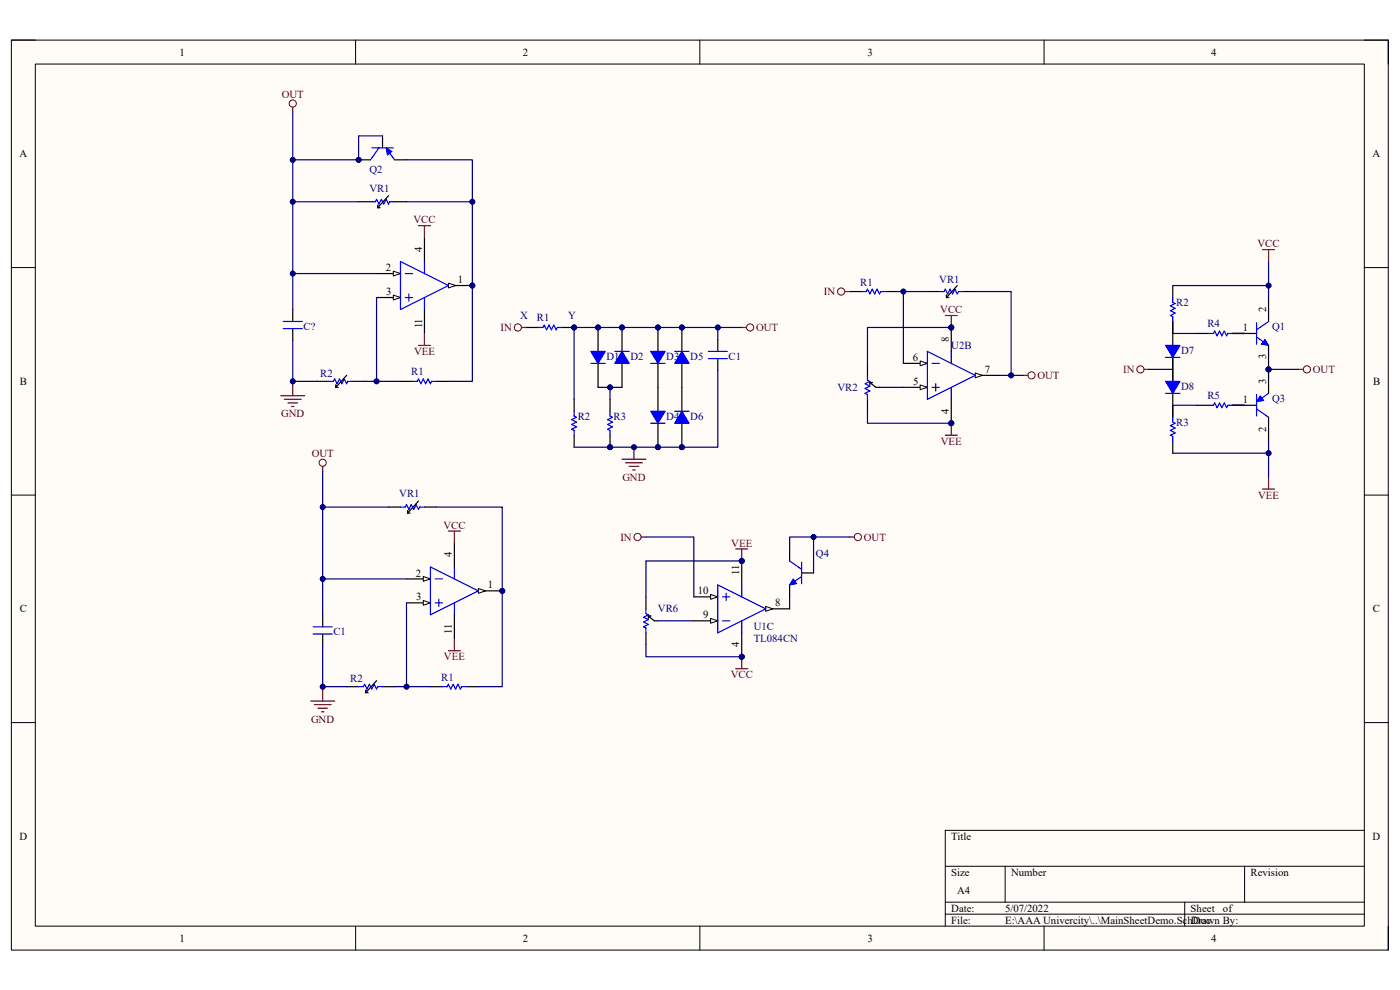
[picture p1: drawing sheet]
<svg xmlns="http://www.w3.org/2000/svg" width="297mm" height="210mm" viewBox="0 0 297 210" stroke-linecap="round" stroke-linejoin="round" font-family="sans-serif">
<path d="M2.4 8.5h292.1v193h-292.1z" fill-rule="evenodd" fill="#fffcf8"/>
<path d="M2.4 8.5h292.1v193h-292.1z" fill="none" stroke="#000" stroke-width=".21"/>
<path d="M7.5 13.6h281.9v182.9h-281.9z" fill-rule="evenodd" fill="#fffcf8"/>
<g fill="none" stroke="#000" stroke-width=".21">
<path d="M2.4 8.5h5.1M7.5 13.6h281.9v182.9h-281.9zM75.4 8.5v5.1M148.5 8.5v5.1M221.5 8.5v5.1M289.4 8.5h5.1v5.1M2.4 56.8h5.1M289.4 56.8h5.1M2.4 105h5.1M289.4 105h5.1M2.4 153.3h5.1M289.4 153.3h5.1"/>
<path d="M289.4 176.1h-88.9v20.4M75.4 196.5v5M148.5 196.5v5M200.5 183.8h88.9M200.5 191.4h88.9M200.5 193.9h88.9M213.2 183.8v7.6M221.5 196.5v5M251.3 191.4v5.1M264 183.8v7.6M294.5 196.5v5"/>
</g>
<circle cx="106.6" cy="125.3" r=".51" fill="#000080"/>
<circle cx="106.6" cy="125.3" r=".51" fill="none" stroke="#000080" stroke-width=".21"/>
<path d="M101.5 125.3h5.1" fill="none" stroke="#000" stroke-width=".25"/>
<path d="M101.5 124.8l1.5 .5-1.5 .6z" fill="#f8fcff"/>
<path d="M101.5 124.8l1.5 .5-1.5 .6z" fill="none" stroke="#000" stroke-width=".21"/>
<circle cx="106.6" cy="125.3" r=".51" fill="#000080"/>
<circle cx="106.6" cy="125.3" r=".51" fill="none" stroke="#000080" stroke-width=".21"/>
<path d="M86.2 127.9h5.1" fill="none" stroke="#000" stroke-width=".25"/>
<path d="M89.8 127.4l1.5 .5-1.5 .5z" fill="#f8fcff"/>
<path d="M89.8 127.4l1.5 .5-1.5 .5z" fill="none" stroke="#000" stroke-width=".21"/>
<path d="M86.2 122.8h5.1" fill="none" stroke="#000" stroke-width=".25"/>
<path d="M89.8 122.3l1.5 .5-1.5 .5z" fill="#f8fcff"/>
<path d="M89.8 122.3l1.5 .5-1.5 .5z" fill="none" stroke="#000" stroke-width=".21"/>
<path d="M91.3 120.3l10.2 5-10.2 5.1zM92.3 122.8h1.6M92.3 127.9h1.6M93.1 127.1v1.6M96.4 120.3v2.5M96.4 127.9v2.5" fill="none" stroke="#00f" stroke-width=".25"/>
<path d="M96.4 115.2v5.1M96.4 130.4v5.1" fill="none" stroke="#000" stroke-width=".25"/>
<circle cx="157.4" cy="119" r=".51" fill="#000080"/>
<circle cx="157.4" cy="119" r=".51" fill="none" stroke="#000080" stroke-width=".21"/>
<circle cx="157.4" cy="139.3" r=".51" fill="#000080"/>
<circle cx="157.4" cy="139.3" r=".51" fill="none" stroke="#000080" stroke-width=".21"/>
<path d="M162.4 129.2h5.1" fill="none" stroke="#000" stroke-width=".25"/>
<path d="M162.4 128.7l1.6 .5-1.6 .5z" fill="#f8fcff"/>
<path d="M162.4 128.7l1.6 .5-1.6 .5z" fill="none" stroke="#000" stroke-width=".21"/>
<path d="M147.2 126.6h5.1" fill="none" stroke="#000" stroke-width=".25"/>
<path d="M150.8 126.1l1.5 .5-1.5 .5z" fill="#f8fcff"/>
<path d="M150.8 126.1l1.5 .5-1.5 .5z" fill="none" stroke="#000" stroke-width=".21"/>
<path d="M147.2 131.7h5.1" fill="none" stroke="#000" stroke-width=".25"/>
<path d="M150.8 131.2l1.5 .5-1.5 .5z" fill="#f8fcff"/>
<path d="M150.8 131.2l1.5 .5-1.5 .5z" fill="none" stroke="#000" stroke-width=".21"/>
<path d="M152.3 124.1l10.1 5.1-10.1 5zM153.3 131.7h1.5M153.3 126.6h1.5M154.1 125.9v1.5M157.4 124.1v2.5M157.4 131.7v2.5" fill="none" stroke="#00f" stroke-width=".25"/>
<path d="M157.4 119v5.1" fill="none" stroke="#000" stroke-width=".25"/>
<circle cx="157.4" cy="119" r=".51" fill="#000080"/>
<circle cx="157.4" cy="119" r=".51" fill="none" stroke="#000080" stroke-width=".21"/>
<path d="M157.4 134.2v5.1" fill="none" stroke="#000" stroke-width=".25"/>
<circle cx="157.4" cy="139.3" r=".51" fill="#000080"/>
<circle cx="157.4" cy="139.3" r=".51" fill="none" stroke="#000080" stroke-width=".21"/>
<circle cx="201.8" cy="69.5" r=".51" fill="#000080"/>
<circle cx="201.8" cy="69.5" r=".51" fill="none" stroke="#000080" stroke-width=".21"/>
<circle cx="201.8" cy="89.8" r=".51" fill="#000080"/>
<circle cx="201.8" cy="89.8" r=".51" fill="none" stroke="#000080" stroke-width=".21"/>
<path d="M191.7 82.2h5" fill="none" stroke="#000" stroke-width=".25"/>
<path d="M195.2 81.7l1.5 .5-1.5 .5z" fill="#f8fcff"/>
<path d="M195.2 81.7l1.5 .5-1.5 .5z" fill="none" stroke="#000" stroke-width=".21"/>
<path d="M191.7 77.1h5" fill="none" stroke="#000" stroke-width=".25"/>
<path d="M195.2 76.6l1.5 .5-1.5 .5z" fill="#f8fcff"/>
<path d="M195.2 76.6l1.5 .5-1.5 .5z" fill="none" stroke="#000" stroke-width=".21"/>
<path d="M206.9 79.6h5.1" fill="none" stroke="#000" stroke-width=".25"/>
<path d="M206.9 79.1l1.5 .5-1.5 .5z" fill="#f8fcff"/>
<path d="M206.9 79.1l1.5 .5-1.5 .5z" fill="none" stroke="#000" stroke-width=".21"/>
<path d="M196.7 74.5l10.2 5.1-10.2 5.1zM197.7 77.1h1.6M201.8 74.5v2.6M197.7 82.2h1.6M198.5 81.4v1.5M201.8 82.2v2.5" fill="none" stroke="#00f" stroke-width=".25"/>
<path d="M201.8 69.5v5" fill="none" stroke="#000" stroke-width=".25"/>
<circle cx="201.8" cy="69.5" r=".51" fill="#000080"/>
<circle cx="201.8" cy="69.5" r=".51" fill="none" stroke="#000080" stroke-width=".21"/>
<path d="M201.8 84.7v5.1" fill="none" stroke="#000" stroke-width=".25"/>
<circle cx="201.8" cy="89.8" r=".51" fill="#000080"/>
<circle cx="201.8" cy="89.8" r=".51" fill="none" stroke="#000080" stroke-width=".21"/>
<path d="M200.5 66.9h2.6M201.8 66.9v2.6M95.1 112.6h2.6M96.4 112.6v2.6M95.1 138h2.6M96.4 135.5v2.5M65.9 148.7h5.1M66.7 149.5h3.5M67.4 150.2h2.1M68.2 151h.5M68.5 146.2v2.5" fill="none" stroke="#800000" stroke-width=".25"/>
<path d="M68.5 130.4v2.6M68.5 134.5v2.5M91.3 145.7h2.6M98.9 145.7h2.6" fill="none" stroke="#000" stroke-width=".25"/>
<path d="M66.4 134.5h4.1M66.4 133h4.1M93.9 145.7h1l.2-.5 .5 1 .5-1 .6 1 .5-1 .5 1 .2-.5h1" fill="none" stroke="#00f" stroke-width=".25"/>
<circle cx="201.8" cy="69.5" r=".51" fill="#000080"/>
<circle cx="201.8" cy="69.5" r=".51" fill="none" stroke="#000080" stroke-width=".21"/>
<path d="M200.5 92.3h2.6M201.8 89.8v2.5" fill="none" stroke="#800000" stroke-width=".25"/>
<circle cx="201.8" cy="89.8" r=".51" fill="#000080"/>
<circle cx="201.8" cy="89.8" r=".51" fill="none" stroke="#000080" stroke-width=".21"/>
<path d="M157.4 139.3v2.6M156.1 141.9h2.5" fill="none" stroke="#800000" stroke-width=".25"/>
<circle cx="157.4" cy="139.3" r=".51" fill="#000080"/>
<circle cx="157.4" cy="139.3" r=".51" fill="none" stroke="#000080" stroke-width=".21"/>
<path d="M156.1 116.5h2.5M157.4 116.5v2.5" fill="none" stroke="#800000" stroke-width=".25"/>
<circle cx="157.4" cy="119" r=".51" fill="#000080"/>
<circle cx="157.4" cy="119" r=".51" fill="none" stroke="#000080" stroke-width=".21"/>
<path d="M121.8 84.7v2.5M121.8 92.3v2.6" fill="none" stroke="#000" stroke-width=".25"/>
<path d="M121.8 87.2v1.1l.5 .2-1 .5 1 .5-1 .5 1 .6-1 .5 .5 .2v1" fill="none" stroke="#00f" stroke-width=".25"/>
<circle cx="129.4" cy="94.9" r=".51" fill="#000080"/>
<circle cx="129.4" cy="94.9" r=".51" fill="none" stroke="#000080" stroke-width=".21"/>
<path d="M129.4 84.7v2.5M129.4 92.3v2.6" fill="none" stroke="#000" stroke-width=".25"/>
<circle cx="129.4" cy="94.9" r=".51" fill="#000080"/>
<circle cx="129.4" cy="94.9" r=".51" fill="none" stroke="#000080" stroke-width=".21"/>
<path d="M129.4 87.2v1.1l.5 .2-1 .5 1 .5-1 .5 1 .6-1 .5 .5 .2v1" fill="none" stroke="#00f" stroke-width=".25"/>
<circle cx="126.9" cy="69.5" r=".51" fill="#000080"/>
<circle cx="126.9" cy="69.5" r=".51" fill="none" stroke="#000080" stroke-width=".21"/>
<path d="M126.9 69.5v5" fill="none" stroke="#000" stroke-width=".25"/>
<circle cx="126.9" cy="69.5" r=".51" fill="#000080"/>
<circle cx="126.9" cy="69.5" r=".51" fill="none" stroke="#000080" stroke-width=".21"/>
<path d="M126.9 77.1v5.1" fill="none" stroke="#000" stroke-width=".25"/>
<path d="M125.4 74.5h3l-1.5 2.6z" fill="#00f"/>
<path d="M125.4 74.5h3l-1.5 2.6zM125.4 77.1h3" fill="none" stroke="#00f" stroke-width=".25"/>
<circle cx="132" cy="69.5" r=".51" fill="#000080"/>
<circle cx="132" cy="69.5" r=".51" fill="none" stroke="#000080" stroke-width=".21"/>
<path d="M132 69.5v5M132 77.1v5.1" fill="none" stroke="#000" stroke-width=".25"/>
<circle cx="132" cy="69.5" r=".51" fill="#000080"/>
<circle cx="132" cy="69.5" r=".51" fill="none" stroke="#000080" stroke-width=".21"/>
<path d="M132 74.5l1.5 2.6h-3.1z" fill="#00f"/>
<path d="M130.4 74.5h3.1M132 74.5l1.5 2.6h-3.1z" fill="none" stroke="#00f" stroke-width=".25"/>
<circle cx="139.6" cy="69.5" r=".51" fill="#000080"/>
<circle cx="139.6" cy="69.5" r=".51" fill="none" stroke="#000080" stroke-width=".21"/>
<path d="M139.6 69.5v5" fill="none" stroke="#000" stroke-width=".25"/>
<circle cx="139.6" cy="69.5" r=".51" fill="#000080"/>
<circle cx="139.6" cy="69.5" r=".51" fill="none" stroke="#000080" stroke-width=".21"/>
<path d="M139.6 77.1v5.1" fill="none" stroke="#000" stroke-width=".25"/>
<path d="M138.1 74.5h3l-1.5 2.6z" fill="#00f"/>
<path d="M138.1 74.5h3l-1.5 2.6zM138.1 77.1h3" fill="none" stroke="#00f" stroke-width=".25"/>
<circle cx="144.7" cy="69.5" r=".51" fill="#000080"/>
<circle cx="144.7" cy="69.5" r=".51" fill="none" stroke="#000080" stroke-width=".21"/>
<path d="M144.7 69.5v5M144.7 77.1v5.1" fill="none" stroke="#000" stroke-width=".25"/>
<circle cx="144.7" cy="69.5" r=".51" fill="#000080"/>
<circle cx="144.7" cy="69.5" r=".51" fill="none" stroke="#000080" stroke-width=".21"/>
<path d="M144.7 74.5l1.5 2.6h-3.1z" fill="#00f"/>
<path d="M143.1 74.5h3.1M144.7 74.5l1.5 2.6h-3.1z" fill="none" stroke="#00f" stroke-width=".25"/>
<circle cx="139.6" cy="94.9" r=".51" fill="#000080"/>
<circle cx="139.6" cy="94.9" r=".51" fill="none" stroke="#000080" stroke-width=".21"/>
<path d="M139.6 82.2v5M139.6 89.8v5.1" fill="none" stroke="#000" stroke-width=".25"/>
<circle cx="139.6" cy="94.9" r=".51" fill="#000080"/>
<circle cx="139.6" cy="94.9" r=".51" fill="none" stroke="#000080" stroke-width=".21"/>
<path d="M138.1 87.2h3l-1.5 2.6z" fill="#00f"/>
<path d="M138.1 87.2h3l-1.5 2.6zM138.1 89.8h3" fill="none" stroke="#00f" stroke-width=".25"/>
<circle cx="144.7" cy="94.9" r=".51" fill="#000080"/>
<circle cx="144.7" cy="94.9" r=".51" fill="none" stroke="#000080" stroke-width=".21"/>
<path d="M144.7 89.8v5.1" fill="none" stroke="#000" stroke-width=".25"/>
<circle cx="144.7" cy="94.9" r=".51" fill="#000080"/>
<circle cx="144.7" cy="94.9" r=".51" fill="none" stroke="#000080" stroke-width=".21"/>
<path d="M144.7 82.2v5" fill="none" stroke="#000" stroke-width=".25"/>
<path d="M144.7 87.2l1.5 2.6h-3.1z" fill="#00f"/>
<path d="M143.1 87.2h3.1M144.7 87.2l1.5 2.6h-3.1z" fill="none" stroke="#00f" stroke-width=".25"/>
<circle cx="121.8" cy="69.5" r=".51" fill="#000080"/>
<circle cx="121.8" cy="69.5" r=".51" fill="none" stroke="#000080" stroke-width=".21"/>
<path d="M111.6 69.5h2.6M119.3 69.5h2.5" fill="none" stroke="#000" stroke-width=".25"/>
<circle cx="121.8" cy="69.5" r=".51" fill="#000080"/>
<circle cx="121.8" cy="69.5" r=".51" fill="none" stroke="#000080" stroke-width=".21"/>
<path d="M114.2 69.5h1l.2-.5 .6 1 .5-1 .5 1 .5-1 .5 1 .2-.5h1.1M150.2 76.1h4.1M150.2 74.5h4.1M167.5 119l2.6 1.8M170.1 119.3v4.5M137 129.2v1l.5 .2-1 .5 1 .5-1 .6 1 .5-1 .5 .5 .2v1M170.1 122.3l-2.6 1.8" fill="none" stroke="#00f" stroke-width=".25"/>
<path d="M152.3 72v2.5M152.3 76.1v2.5M167.5 116.5v2.5M137 126.6v2.6M137 134.2v2.6M137.5 130.7l1.3 1h.8M137.5 130.7h.6M137.5 130.7v.5M167.5 124.1v2.5M170.1 121.5h2.5" fill="none" stroke="#000" stroke-width=".25"/>
<path d="M168.3 122.8l.7 1-1.5 .3z" fill="#00f"/>
<path d="M168.3 122.8l.7 1-1.5 .3z" fill="none" stroke="#00f" stroke-width=".21"/>
<path d="M180.2 61.8h2.6M184 77.1v2.5M187.8 61.8h2.6M184 84.7v2.5M184.5 81.2l1.3 1h.8M184.5 81.2h.5M184.5 81.2v.5" fill="none" stroke="#000" stroke-width=".25"/>
<path d="M182.8 61.8h1l.2-.5 .5 1.1 .5-1.1 .6 1.1 .5-1.1 .5 1.1 .2-.6h1M184 79.6v1l.5 .3-1 .5 1 .5-1 .5 1 .5-1 .5 .5 .3v1" fill="none" stroke="#00f" stroke-width=".25"/>
<circle cx="269.1" cy="78.4" r=".51" fill="#000080"/>
<circle cx="269.1" cy="78.4" r=".51" fill="none" stroke="#000080" stroke-width=".21"/>
<path d="M261.5 70.7h5.1M269.1 63.1v5.1M269.1 73.3v5.1" fill="none" stroke="#000" stroke-width=".25"/>
<circle cx="269.1" cy="78.4" r=".51" fill="#000080"/>
<circle cx="269.1" cy="78.4" r=".51" fill="none" stroke="#000080" stroke-width=".21"/>
<path d="M266.6 71.5l2.5 1.8M266.6 68.5v4.5M269.1 68.2l-2.5 1.8" fill="none" stroke="#00f" stroke-width=".25"/>
<path d="M268.4 72l.7 1.3-1.5-.3z" fill="#00f"/>
<path d="M268.4 72l.7 1.3-1.5-.3z" fill="none" stroke="#00f" stroke-width=".21"/>
<circle cx="269.1" cy="78.4" r=".51" fill="#000080"/>
<circle cx="269.1" cy="78.4" r=".51" fill="none" stroke="#000080" stroke-width=".21"/>
<path d="M269.1 78.4v5M261.5 86h5.1M269.1 88.5v5.1" fill="none" stroke="#000" stroke-width=".25"/>
<circle cx="269.1" cy="78.4" r=".51" fill="#000080"/>
<circle cx="269.1" cy="78.4" r=".51" fill="none" stroke="#000080" stroke-width=".21"/>
<path d="M266.6 83.7v4.6M266.6 86.7l2.5 1.8M269.1 83.4l-1.8 1.3" fill="none" stroke="#00f" stroke-width=".25"/>
<path d="M267.3 83.9l.8 1.1-1.5 .2z" fill="#00f"/>
<path d="M267.3 83.9l.8 1.1-1.5 .2z" fill="none" stroke="#00f" stroke-width=".21"/>
<path d="M248.8 68.2v5.1M248.8 75.8v5.1" fill="none" stroke="#000" stroke-width=".25"/>
<path d="M247.3 73.3h3l-1.5 2.5z" fill="#00f"/>
<path d="M247.3 73.3h3l-1.5 2.5zM247.3 75.8h3" fill="none" stroke="#00f" stroke-width=".25"/>
<path d="M248.8 75.8v5.1M248.8 83.4v5.1" fill="none" stroke="#000" stroke-width=".25"/>
<path d="M247.3 80.9h3l-1.5 2.5z" fill="#00f"/>
<path d="M248.8 63.1v1l.5 .3-1 .5 1 .5-1 .5 1 .5-1 .5 .5 .3v1M247.3 80.9h3l-1.5 2.5zM247.3 83.4h3M248.8 88.5v1l.5 .3-1 .5 1 .5-1 .5 1 .5-1 .5 .5 .3v1" fill="none" stroke="#00f" stroke-width=".25"/>
<path d="M248.8 60.6v2.5M248.8 68.2v2.5M248.8 86v2.5M248.8 93.6v2.5" fill="none" stroke="#000" stroke-width=".25"/>
<path d="M267.9 53h2.5M269.1 53v2.5M267.9 103.8h2.5M269.1 101.2v2.6" fill="none" stroke="#800000" stroke-width=".25"/>
<circle cx="76.1" cy="33.9" r=".51" fill="#000080"/>
<circle cx="76.1" cy="33.9" r=".51" fill="none" stroke="#000080" stroke-width=".21"/>
<path d="M76.1 33.9h2.5" fill="none" stroke="#000" stroke-width=".25"/>
<circle cx="76.1" cy="33.9" r=".51" fill="#000080"/>
<circle cx="76.1" cy="33.9" r=".51" fill="none" stroke="#000080" stroke-width=".21"/>
<path d="M81.2 28.8v2.6M83.7 33.9h2.5" fill="none" stroke="#000" stroke-width=".25"/>
<path d="M78.9 31.4h4.5M80.4 31.4l-1.8 2.5M82.4 32.1l1.3 1.8" fill="none" stroke="#00f" stroke-width=".25"/>
<path d="M81.9 31.4l1.3 .7-1 .8z" fill="#00f"/>
<path d="M81.9 31.4l1.3 .7-1 .8z" fill="none" stroke="#00f" stroke-width=".21"/>
<path d="M132 97.4h5M132.7 98.2h3.6M133.5 98.9h2M134.2 99.7h.6M134.5 94.9v2.5" fill="none" stroke="#800000" stroke-width=".25"/>
<circle cx="134.5" cy="94.9" r=".51" fill="#000080"/>
<circle cx="134.5" cy="94.9" r=".51" fill="none" stroke="#000080" stroke-width=".21"/>
<g fill="none" stroke="#000" stroke-width=".25">
<path d="M196.7 61.8h2.6M200.8 62.6v.5M200.8 63.1h.5M203.1 60.6l-2.3 2.5M204.4 61.8h2.5M253.9 70.7h2.5M261.5 70.7h2.5M253.9 86h2.5M261.5 86h2.5M82.4 107.6h2.6M86.5 108.3v.5M86.5 108.8h.5"/>
<path d="M88.8 106.3l-2.3 2.5M90 107.6h2.6M73.5 145.7h2.6M77.6 146.4v.5M77.6 146.9h.5M79.9 144.4l-2.3 2.5M81.2 145.7h2.5"/>
</g>
<path d="M199.3 61.8h1l.2-.5 .6 1.1 .5-1.1 .5 1.1 .5-1.1 .5 1.1 .2-.6h1.1M256.4 70.7h1l.3-.5 .5 1 .5-1 .5 1 .5-1 .5 1 .3-.5h1M256.4 86h1l.3-.5 .5 1 .5-1 .5 1 .5-1 .5 1 .3-.5h1M85 107.6h1l.2-.5 .5 1 .6-1 .5 1 .5-1 .5 1 .2-.5h1M76.1 145.7h1l.2-.5 .6 1 .5-1 .5 1 .5-1 .5 1 .2-.5h1.1" fill="none" stroke="#00f" stroke-width=".25"/>
<circle cx="100.2" cy="60.6" r=".51" fill="#000080"/>
<circle cx="100.2" cy="60.6" r=".51" fill="none" stroke="#000080" stroke-width=".21"/>
<path d="M95.1 60.6h5.1" fill="none" stroke="#000" stroke-width=".25"/>
<path d="M95.1 60.1l1.6 .5-1.6 .5z" fill="#f8fcff"/>
<path d="M95.1 60.1l1.6 .5-1.6 .5z" fill="none" stroke="#000" stroke-width=".21"/>
<circle cx="100.2" cy="60.6" r=".51" fill="#000080"/>
<circle cx="100.2" cy="60.6" r=".51" fill="none" stroke="#000080" stroke-width=".21"/>
<path d="M79.9 63.1h5.1" fill="none" stroke="#000" stroke-width=".25"/>
<path d="M83.4 62.6l1.6 .5-1.6 .5z" fill="#f8fcff"/>
<path d="M83.4 62.6l1.6 .5-1.6 .5z" fill="none" stroke="#000" stroke-width=".21"/>
<path d="M79.9 58h5.1" fill="none" stroke="#000" stroke-width=".25"/>
<path d="M83.4 57.5l1.6 .5-1.6 .5z" fill="#f8fcff"/>
<path d="M83.4 57.5l1.6 .5-1.6 .5z" fill="none" stroke="#000" stroke-width=".21"/>
<path d="M78.6 42.8h1l.3-.5 .5 1 .5-1 .5 1 .5-1 .5 1 .3-.5h1M85 55.5l10.1 5.1-10.1 5.1zM86 58h1.5M90 55.5v2.5M60.1 69.7h4M60.1 68.2h4M86 63.1h1.5M86.7 62.4v1.5M90 63.1v2.6M69.7 80.9h1l.3-.5 .5 1 .5-1 .5 1 .5-1 .5 1 .3-.5h1M87.5 80.9h1l.3-.5 .5 1 .5-1 .5 1 .5-1 .5 1 .3-.5h1" fill="none" stroke="#00f" stroke-width=".25"/>
<g fill="none" stroke="#000" stroke-width=".25">
<path d="M76.1 42.8h2.5M80.1 43.6v.5M80.1 44.1h.5M82.4 41.5l-2.3 2.6M83.7 42.8h2.5M90 50.4v5.1M62.1 65.7v2.5M62.1 69.7v2.6M73.5 79.6l-2.3 2.6M90 65.7v5M67.2 80.9h2.5M71.2 81.7v.5"/>
<path d="M71.2 82.2h.6M74.8 80.9h2.5M85 80.9h2.5M92.6 80.9h2.5"/>
</g>
<g fill="none" stroke="#800000" stroke-width=".25">
<path d="M62.1 22.7v1M88.8 47.9h2.5M90 47.9v2.5M88.8 73.3h2.5M90 70.7v2.6M110.6 69.5h1M157.4 69.5h1M179.2 61.8h1M217.1 79.6h1M242.7 78.4h1M275.5 78.4h1M59.6 83.9h5"/>
<path d="M60.3 84.7h3.6M61.1 85.5h2M61.9 86.2h.5M62.1 81.4v2.5M68.5 98.9v1M136 113.9h1M180.2 113.9h1"/>
</g>
<g fill="none" stroke="#800000" stroke-width=".21">
<circle cx="62.1" cy="22" r=".76"/>
<circle cx="109.9" cy="69.5" r=".76"/>
<circle cx="159.1" cy="69.5" r=".76"/>
<circle cx="178.4" cy="61.8" r=".76"/>
<circle cx="218.8" cy="79.6" r=".76"/>
<circle cx="241.9" cy="78.4" r=".76"/>
<circle cx="277.3" cy="78.4" r=".76"/>
<circle cx="68.5" cy="98.2" r=".76"/>
<circle cx="135.3" cy="113.9" r=".76"/>
<circle cx="182" cy="113.9" r=".76"/>
</g>
<path d="M126.9 82.2h5.1" fill="none" stroke="#000080" stroke-width=".25"/>
<circle cx="129.4" cy="82.2" r=".51" fill="#000080"/>
<circle cx="129.4" cy="82.2" r=".51" fill="none" stroke="#000080" stroke-width=".21"/>
<path d="M129.4 82.2v2.5" fill="none" stroke="#000080" stroke-width=".25"/>
<circle cx="129.4" cy="82.2" r=".51" fill="#000080"/>
<circle cx="129.4" cy="82.2" r=".51" fill="none" stroke="#000080" stroke-width=".21"/>
<path d="M152.3 69.5v2.5" fill="none" stroke="#000080" stroke-width=".25"/>
<circle cx="152.3" cy="69.5" r=".51" fill="#000080"/>
<circle cx="152.3" cy="69.5" r=".51" fill="none" stroke="#000080" stroke-width=".21"/>
<path d="M152.3 78.6v16.3h-30.5" fill="none" stroke="#000080" stroke-width=".25"/>
<circle cx="144.7" cy="94.9" r=".51" fill="#000080"/>
<circle cx="144.7" cy="94.9" r=".51" fill="none" stroke="#000080" stroke-width=".21"/>
<circle cx="139.6" cy="94.9" r=".51" fill="#000080"/>
<circle cx="139.6" cy="94.9" r=".51" fill="none" stroke="#000080" stroke-width=".21"/>
<circle cx="134.5" cy="94.9" r=".51" fill="#000080"/>
<circle cx="134.5" cy="94.9" r=".51" fill="none" stroke="#000080" stroke-width=".21"/>
<circle cx="129.4" cy="94.9" r=".51" fill="#000080"/>
<circle cx="129.4" cy="94.9" r=".51" fill="none" stroke="#000080" stroke-width=".21"/>
<path d="M157.4 119h-20.4v7.6M139.6 131.7h7.6" fill="none" stroke="#000080" stroke-width=".25"/>
<circle cx="157.4" cy="119" r=".51" fill="#000080"/>
<circle cx="157.4" cy="119" r=".51" fill="none" stroke="#000080" stroke-width=".21"/>
<path d="M137 136.8v2.5h20.4" fill="none" stroke="#000080" stroke-width=".25"/>
<circle cx="157.4" cy="139.3" r=".51" fill="#000080"/>
<circle cx="157.4" cy="139.3" r=".51" fill="none" stroke="#000080" stroke-width=".21"/>
<path d="M201.8 69.5h-17.8v7.6" fill="none" stroke="#000080" stroke-width=".25"/>
<circle cx="201.8" cy="69.5" r=".51" fill="#000080"/>
<circle cx="201.8" cy="69.5" r=".51" fill="none" stroke="#000080" stroke-width=".21"/>
<path d="M68.5 137v9.2" fill="none" stroke="#000080" stroke-width=".25"/>
<circle cx="68.5" cy="145.7" r=".51" fill="#000080"/>
<circle cx="68.5" cy="145.7" r=".51" fill="none" stroke="#000080" stroke-width=".21"/>
<path d="M248.8 60.6h20.3v2.5" fill="none" stroke="#000080" stroke-width=".25"/>
<circle cx="269.1" cy="60.6" r=".51" fill="#000080"/>
<circle cx="269.1" cy="60.6" r=".51" fill="none" stroke="#000080" stroke-width=".21"/>
<path d="M269.1 55.5v5.1" fill="none" stroke="#000080" stroke-width=".25"/>
<circle cx="269.1" cy="60.6" r=".51" fill="#000080"/>
<circle cx="269.1" cy="60.6" r=".51" fill="none" stroke="#000080" stroke-width=".21"/>
<path d="M184 87.2v2.6h17.8" fill="none" stroke="#000080" stroke-width=".25"/>
<circle cx="201.8" cy="89.8" r=".51" fill="#000080"/>
<circle cx="201.8" cy="89.8" r=".51" fill="none" stroke="#000080" stroke-width=".21"/>
<path d="M248.8 96.1h20.3" fill="none" stroke="#000080" stroke-width=".25"/>
<circle cx="269.1" cy="96.1" r=".51" fill="#000080"/>
<circle cx="269.1" cy="96.1" r=".51" fill="none" stroke="#000080" stroke-width=".21"/>
<path d="M191.7 61.8v15.3" fill="none" stroke="#000080" stroke-width=".25"/>
<circle cx="191.7" cy="61.8" r=".51" fill="#000080"/>
<circle cx="191.7" cy="61.8" r=".51" fill="none" stroke="#000080" stroke-width=".21"/>
<path d="M269.1 78.4h6.4" fill="none" stroke="#000080" stroke-width=".25"/>
<circle cx="269.1" cy="78.4" r=".51" fill="#000080"/>
<circle cx="269.1" cy="78.4" r=".51" fill="none" stroke="#000080" stroke-width=".21"/>
<path d="M68.5 122.8h17.7" fill="none" stroke="#000080" stroke-width=".25"/>
<circle cx="68.5" cy="122.8" r=".51" fill="#000080"/>
<circle cx="68.5" cy="122.8" r=".51" fill="none" stroke="#000080" stroke-width=".21"/>
<path d="M172.6 113.9v7.6M167.5 126.6v2.6" fill="none" stroke="#000080" stroke-width=".25"/>
<circle cx="172.6" cy="113.9" r=".51" fill="#000080"/>
<circle cx="172.6" cy="113.9" r=".51" fill="none" stroke="#000080" stroke-width=".21"/>
<path d="M186.6 82.2h5.1M68.5 145.7h5" fill="none" stroke="#000080" stroke-width=".25"/>
<circle cx="68.5" cy="145.7" r=".51" fill="#000080"/>
<circle cx="68.5" cy="145.7" r=".51" fill="none" stroke="#000080" stroke-width=".21"/>
<path d="M86.2 127.9v17.8h-2.5" fill="none" stroke="#000080" stroke-width=".25"/>
<circle cx="86.2" cy="145.7" r=".51" fill="#000080"/>
<circle cx="86.2" cy="145.7" r=".51" fill="none" stroke="#000080" stroke-width=".21"/>
<path d="M86.2 145.7h5.1" fill="none" stroke="#000080" stroke-width=".25"/>
<circle cx="86.2" cy="145.7" r=".51" fill="#000080"/>
<circle cx="86.2" cy="145.7" r=".51" fill="none" stroke="#000080" stroke-width=".21"/>
<path d="M82.4 107.6h-13.9v22.8" fill="none" stroke="#000080" stroke-width=".25"/>
<circle cx="68.5" cy="107.6" r=".51" fill="#000080"/>
<circle cx="68.5" cy="107.6" r=".51" fill="none" stroke="#000080" stroke-width=".21"/>
<circle cx="68.5" cy="122.8" r=".51" fill="#000080"/>
<circle cx="68.5" cy="122.8" r=".51" fill="none" stroke="#000080" stroke-width=".21"/>
<path d="M157.4 69.5h-35.6v15.2" fill="none" stroke="#000080" stroke-width=".25"/>
<circle cx="121.8" cy="69.5" r=".51" fill="#000080"/>
<circle cx="121.8" cy="69.5" r=".51" fill="none" stroke="#000080" stroke-width=".21"/>
<circle cx="126.9" cy="69.5" r=".51" fill="#000080"/>
<circle cx="126.9" cy="69.5" r=".51" fill="none" stroke="#000080" stroke-width=".21"/>
<circle cx="132" cy="69.5" r=".51" fill="#000080"/>
<circle cx="132" cy="69.5" r=".51" fill="none" stroke="#000080" stroke-width=".21"/>
<circle cx="139.6" cy="69.5" r=".51" fill="#000080"/>
<circle cx="139.6" cy="69.5" r=".51" fill="none" stroke="#000080" stroke-width=".21"/>
<circle cx="144.7" cy="69.5" r=".51" fill="#000080"/>
<circle cx="144.7" cy="69.5" r=".51" fill="none" stroke="#000080" stroke-width=".21"/>
<circle cx="152.3" cy="69.5" r=".51" fill="#000080"/>
<circle cx="152.3" cy="69.5" r=".51" fill="none" stroke="#000080" stroke-width=".21"/>
<path d="M190.4 61.8h6.3" fill="none" stroke="#000080" stroke-width=".25"/>
<circle cx="191.7" cy="61.8" r=".51" fill="#000080"/>
<circle cx="191.7" cy="61.8" r=".51" fill="none" stroke="#000080" stroke-width=".21"/>
<path d="M269.1 93.6v7.6" fill="none" stroke="#000080" stroke-width=".25"/>
<circle cx="269.1" cy="96.1" r=".51" fill="#000080"/>
<circle cx="269.1" cy="96.1" r=".51" fill="none" stroke="#000080" stroke-width=".21"/>
<path d="M212 79.6h5.1M137 113.9h10.2v12.7" fill="none" stroke="#000080" stroke-width=".25"/>
<circle cx="214.5" cy="79.6" r=".51" fill="#000080"/>
<circle cx="214.5" cy="79.6" r=".51" fill="none" stroke="#000080" stroke-width=".21"/>
<path d="M206.9 61.8h7.6v17.8" fill="none" stroke="#000080" stroke-width=".25"/>
<circle cx="214.5" cy="79.6" r=".51" fill="#000080"/>
<circle cx="214.5" cy="79.6" r=".51" fill="none" stroke="#000080" stroke-width=".21"/>
<path d="M62.1 72.3v9.1M248.8 70.7h5.1M261.5 70.7h2.5M248.8 86h5.1M261.5 86h2.5" fill="none" stroke="#000080" stroke-width=".25"/>
<circle cx="62.1" cy="80.9" r=".51" fill="#000080"/>
<circle cx="62.1" cy="80.9" r=".51" fill="none" stroke="#000080" stroke-width=".21"/>
<path d="M62.1 58h17.8" fill="none" stroke="#000080" stroke-width=".25"/>
<circle cx="62.1" cy="58" r=".51" fill="#000080"/>
<circle cx="62.1" cy="58" r=".51" fill="none" stroke="#000080" stroke-width=".21"/>
<path d="M62.1 80.9h5.1" fill="none" stroke="#000080" stroke-width=".25"/>
<circle cx="62.1" cy="80.9" r=".51" fill="#000080"/>
<circle cx="62.1" cy="80.9" r=".51" fill="none" stroke="#000080" stroke-width=".21"/>
<path d="M79.9 63.1v17.8h-2.6" fill="none" stroke="#000080" stroke-width=".25"/>
<circle cx="79.9" cy="80.9" r=".51" fill="#000080"/>
<circle cx="79.9" cy="80.9" r=".51" fill="none" stroke="#000080" stroke-width=".21"/>
<path d="M79.9 80.9h5.1" fill="none" stroke="#000080" stroke-width=".25"/>
<circle cx="79.9" cy="80.9" r=".51" fill="#000080"/>
<circle cx="79.9" cy="80.9" r=".51" fill="none" stroke="#000080" stroke-width=".21"/>
<path d="M76.1 42.8h-14v22.9" fill="none" stroke="#000080" stroke-width=".25"/>
<circle cx="62.1" cy="42.8" r=".51" fill="#000080"/>
<circle cx="62.1" cy="42.8" r=".51" fill="none" stroke="#000080" stroke-width=".21"/>
<circle cx="62.1" cy="58" r=".51" fill="#000080"/>
<circle cx="62.1" cy="58" r=".51" fill="none" stroke="#000080" stroke-width=".21"/>
<path d="M86.2 33.9h14v8.9" fill="none" stroke="#000080" stroke-width=".25"/>
<circle cx="100.2" cy="42.8" r=".51" fill="#000080"/>
<circle cx="100.2" cy="42.8" r=".51" fill="none" stroke="#000080" stroke-width=".21"/>
<path d="M81.2 28.8h-5.1v5.1h-14v8.9" fill="none" stroke="#000080" stroke-width=".25"/>
<circle cx="76.1" cy="33.9" r=".51" fill="#000080"/>
<circle cx="76.1" cy="33.9" r=".51" fill="none" stroke="#000080" stroke-width=".21"/>
<circle cx="62.1" cy="33.9" r=".51" fill="#000080"/>
<circle cx="62.1" cy="33.9" r=".51" fill="none" stroke="#000080" stroke-width=".21"/>
<circle cx="62.1" cy="42.8" r=".51" fill="#000080"/>
<circle cx="62.1" cy="42.8" r=".51" fill="none" stroke="#000080" stroke-width=".21"/>
<path d="M68.5 99.9v7.7" fill="none" stroke="#000080" stroke-width=".25"/>
<circle cx="68.5" cy="107.6" r=".51" fill="#000080"/>
<circle cx="68.5" cy="107.6" r=".51" fill="none" stroke="#000080" stroke-width=".21"/>
<path d="M62.1 23.7v10.2" fill="none" stroke="#000080" stroke-width=".25"/>
<circle cx="62.1" cy="33.9" r=".51" fill="#000080"/>
<circle cx="62.1" cy="33.9" r=".51" fill="none" stroke="#000080" stroke-width=".21"/>
<path d="M86.2 42.8h14v38.1h-5.1" fill="none" stroke="#000080" stroke-width=".25"/>
<circle cx="100.2" cy="42.8" r=".51" fill="#000080"/>
<circle cx="100.2" cy="42.8" r=".51" fill="none" stroke="#000080" stroke-width=".21"/>
<circle cx="100.2" cy="60.6" r=".51" fill="#000080"/>
<circle cx="100.2" cy="60.6" r=".51" fill="none" stroke="#000080" stroke-width=".21"/>
<path d="M92.6 107.6h14v38.1h-5.1" fill="none" stroke="#000080" stroke-width=".25"/>
<circle cx="106.6" cy="125.3" r=".51" fill="#000080"/>
<circle cx="106.6" cy="125.3" r=".51" fill="none" stroke="#000080" stroke-width=".21"/>
<path d="M180.2 113.9h-12.7v2.6" fill="none" stroke="#000080" stroke-width=".25"/>
<circle cx="172.6" cy="113.9" r=".51" fill="#000080"/>
<circle cx="172.6" cy="113.9" r=".51" fill="none" stroke="#000080" stroke-width=".21"/>
<path d="M243.7 78.4h5.1" fill="none" stroke="#000080" stroke-width=".25"/>
<g font-size="2.3">
<text x="38.1" y="11.8">1</text>
<text x="110.9" y="11.8">2</text>
<text x="184" y="11.8">3</text>
<text x="256.9" y="11.8">4</text>
<text x="4.1" y="33.4">A</text>
<text x="291.2" y="33.4">A</text>
<text x="89.5" y="53.5" transform="rotate(-90 89.5 53.5)">4</text>
<text x="81.9" y="57.5">2</text>
<text x="82" y="62.6">3</text>
<text x="97.2" y="60.1">1</text>
<text x="89.5" y="69.7" transform="rotate(-90 89.5 69.7)">11</text>
<text x="263.7" y="70.2">1</text>
<text x="268.6" y="66.2" transform="rotate(-90 268.6 66.2)">2</text>
<text x="193.6" y="76.6">6</text>
<text x="201.3" y="72.5" transform="rotate(-90 201.3 72.5)">8</text>
<text x="268.6" y="76.2" transform="rotate(-90 268.6 76.2)">3</text>
<text x="4.2" y="81.7">B</text>
<text x="193.7" y="81.7">5</text>
<text x="208.9" y="79.1">7</text>
<text x="268.6" y="81.4" transform="rotate(-90 268.6 81.4)">3</text>
<text x="291.3" y="81.7">B</text>
<text x="201.3" y="87.8" transform="rotate(-90 201.3 87.8)">4</text>
<text x="263.7" y="85.5">1</text>
<text x="268.6" y="91.6" transform="rotate(-90 268.6 91.6)">2</text>
<text x="95.9" y="118.2" transform="rotate(-90 95.9 118.2)">4</text>
<text x="88.2" y="122.3">2</text>
<text x="103.5" y="124.8">1</text>
<text x="156.8" y="122" transform="rotate(-90 156.8 122)">11</text>
<text x="4.2" y="129.9">C</text>
<text x="88.3" y="127.4">3</text>
<text x="148" y="126.1">10</text>
<text x="149.2" y="131.2">9</text>
<text x="164.5" y="128.7">8</text>
<text x="291.3" y="129.9">C</text>
<text x="95.9" y="134.4" transform="rotate(-90 95.9 134.4)">11</text>
<text x="156.8" y="137.3" transform="rotate(-90 156.8 137.3)">4</text>
<text x="4.1" y="178.2">D</text>
<text x="201.8" y="178.2">Title</text>
<text x="291.2" y="178.2">D</text>
<text x="201.8" y="185.8">Size</text>
<text x="214.5" y="185.8">Number</text>
<text x="265.3" y="185.8">Revision</text>
<text x="203.1" y="189.6">A4</text>
<text x="201.8" y="193.4">Date:</text>
<text x="201.8" y="196">File:</text>
<text x="213.2" y="196">E:\AAA Univercity\..\MainSheetDemo.SchDoc</text>
<text x="213.2" y="193.4">5/07/2022</text>
<text x="252.6" y="193.4">Sheet</text>
<text x="252.6" y="196">Drawn By:</text>
<text x="259.5" y="193.4">of</text>
<text x="38.1" y="199.8">1</text>
<text x="110.9" y="199.8">2</text>
<text x="184" y="199.8">3</text>
<text x="256.9" y="199.8">4</text>
</g>
<g font-size="2.3" fill="#800000">
<text x="59.8" y="20.7">OUT</text>
<text x="87.7" y="47.4">VCC</text>
<text x="266.8" y="52.5">VCC</text>
<text x="174.8" y="62.6">IN</text>
<text x="106.2" y="70.2">IN</text>
<text x="160.4" y="70.2">OUT</text>
<text x="199.5" y="66.4">VCC</text>
<text x="87.8" y="75.3">VEE</text>
<text x="220.1" y="80.4">OUT</text>
<text x="238.3" y="79.1">IN</text>
<text x="278.5" y="79.1">OUT</text>
<text x="59.6" y="88.5">GND</text>
<text x="199.6" y="94.4">VEE</text>
<text x="66.1" y="96.9">OUT</text>
<text x="132" y="102">GND</text>
<text x="266.9" y="105.8">VEE</text>
<text x="94.1" y="112.1">VCC</text>
<text x="131.6" y="114.7">IN</text>
<text x="155.2" y="116">VEE</text>
<text x="183.3" y="114.7">OUT</text>
<text x="94.2" y="140.1">VEE</text>
<text x="155" y="143.9">VCC</text>
<text x="66" y="153.3">GND</text>
</g>
<g font-size="2.3" fill="#000080">
<text x="78.4" y="36.7">Q2</text>
<text x="78.4" y="40.8">VR1</text>
<text x="182.5" y="60.6">R1</text>
<text x="199.3" y="60.1">VR1</text>
<text x="249.6" y="64.9">R2</text>
<text x="64.4" y="70">C?</text>
<text x="110.4" y="67.7">X</text>
<text x="113.9" y="68.2">R1</text>
<text x="120.5" y="67.7">Y</text>
<text x="256.2" y="69.5">R4</text>
<text x="269.9" y="70">Q1</text>
<text x="128.7" y="76.3">D1</text>
<text x="133.7" y="76.3">D2</text>
<text x="141.4" y="76.3">D3</text>
<text x="146.4" y="76.3">D5</text>
<text x="154.6" y="76.3">C1</text>
<text x="201.8" y="74">U2B</text>
<text x="250.6" y="75.1">D7</text>
<text x="67.9" y="79.9">R2</text>
<text x="87.2" y="79.6">R1</text>
<text x="177.7" y="82.9">VR2</text>
<text x="250.6" y="82.7">D8</text>
<text x="122.6" y="89">R2</text>
<text x="130.2" y="89">R3</text>
<text x="141.4" y="89">D4</text>
<text x="146.4" y="89">D6</text>
<text x="256.2" y="84.7">R5</text>
<text x="269.9" y="85.2">Q3</text>
<text x="249.6" y="90.3">R3</text>
<text x="84.7" y="105.5">VR1</text>
<text x="173.1" y="118.2">Q4</text>
<text x="139.6" y="129.9">VR6</text>
<text x="70.7" y="134.7">C1</text>
<text x="159.9" y="133.7">U1C</text>
<text x="159.9" y="136.3">TL084CN</text>
<text x="74.3" y="144.7">R2</text>
<text x="93.6" y="144.4">R1</text>
</g>
</svg>
